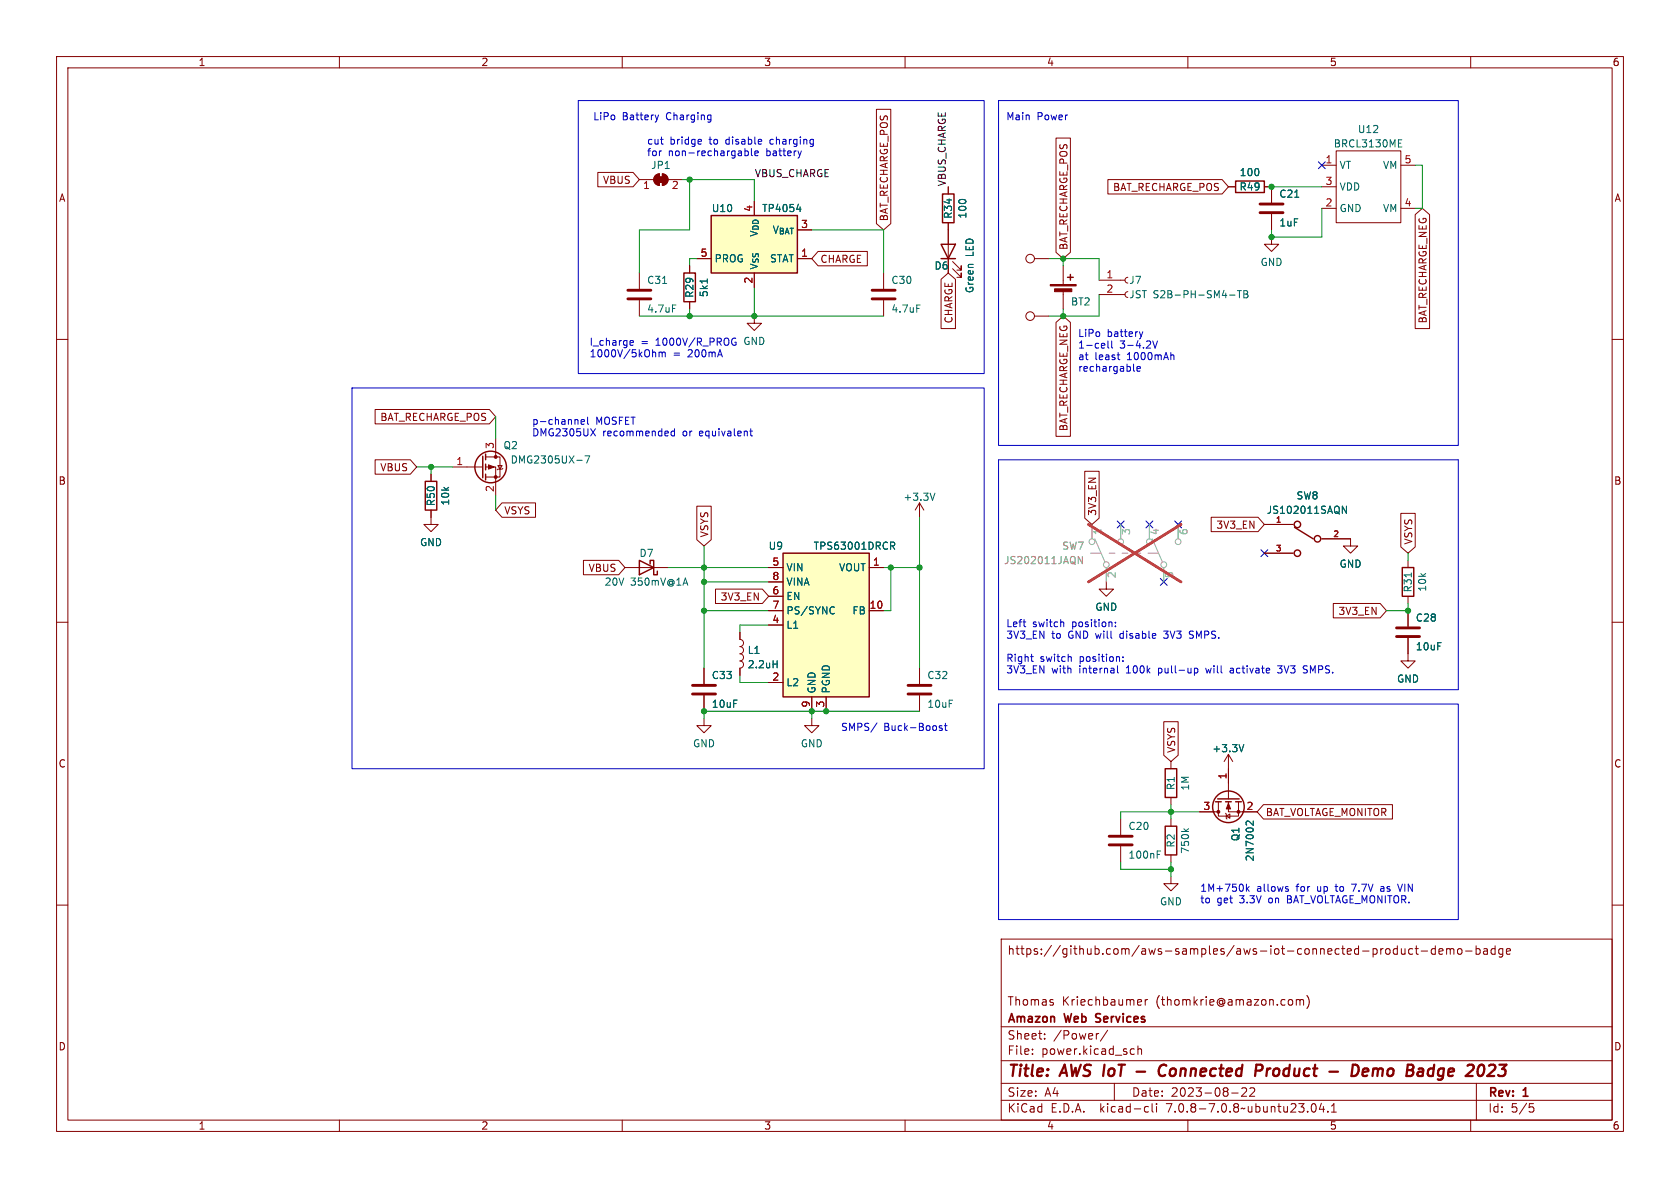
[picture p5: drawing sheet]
<svg xmlns="http://www.w3.org/2000/svg" width="297mm" height="210mm" viewBox="0 0 297 210" stroke-linecap="round" stroke-linejoin="round" font-family="sans-serif">
<g fill="none" stroke="#840000" stroke-width=".18">
<path d="M10 10h277v190h-277zM12 12h273v186h-273zM60 10v2M110 10v2M154.9 19.3h2.6v20.2l-1.3 1.1-1.3-1.1zM160 10v2M210 10v2M260 10v2M105.7 30.5h6.2l1.1 1.3-1.1 1.2h-6.2zM113 31.8h2.6M115.9 31l.7-.3v2.1a1.02 1.02 0 0 1-1-.7 1.02 1.02 0 0 1 .3-1.1zM117.1 30.7a1.02 1.02 0 0 1 1 1.1 1.02 1.02 0 0 1-1 1z"/>
<path d="M118.1 31.8h2.5M167.6 33v1.3M167.6 39.4v8.9M186.7 24.4h2.5v20.2l-1.2 1.1-1.3-1.1zM195.9 31.7h20.2l1.1 1.3-1.1 1.3h-20.2zM217.2 33h1.2M223.5 33h1.3v2.8M224.8 37.8v2.8M233.7 33h2.5M233.7 29.2h2.5M233.7 36.8h2.5M236.2 26.7h11.4v12.7h-11.4z"/>
<path d="M247.6 29.2h2.6M247.6 36.8h2.6M250.2 37.9l1.3-1.1 1.2 1.1v20.2h-2.5zM10 60h2M113 48.3v2.8M113 53.1v2.8M121.9 47v1.3M121.9 53.3v1.3M123.2 45.7h2.5M133.3 55.9v1.3h1.3l-1.3 1.2-1.2-1.2h1.2M133.3 48.3v2.5M141 45.7h2.5"/>
<path d="M144.6 44.4h8.7v2.6h-8.7l-1.1-1.3zM156.2 48.3v2.8M156.2 53.1v2.8M166.4 49.4l1.2-1.1 1.3 1.1v8.7h-2.5zM168.4 47.5l1.5 1.5v-.7v.7h-.7M168.4 46.2l1.5 1.6v-.8v.8h-.7M182.9 45.7h2.5M182.9 55.9h2.5M186.7 57l1.3-1.1 1.2 1.1v20.1h-2.5zM188 47v3.3M188 51.3v3.3M194.3 52.1h4.6"/>
<path d="M194.3 49.5h4.6M199.4 51.6l-.4 .1-.1 .4 .1 .3 .4 .2M199.4 49l-.4 .2-.1 .3 .1 .4 .4 .1M224.8 41.9v1.3h1.3l-1.3 1.3-1.3-1.3h1.3M285 60h2M66.3 72.4h20.2l1.1 1.3-1.1 1.2h-20.2zM87.6 77.5v3.3M66.3 81.3h6.2l1.2 1.3-1.2 1.2h-6.2zM76.2 90.2v2.5h1.3l-1.3 1.3-1.3-1.3h1.3M76.2 83.8v1.3M80 82.6h5.3M85.9 82.6h1.7v5"/>
<path d="M85.9 80.8h2.5v3.5h-2.5M88 82.3h.8l-.4 .6zM88.7 88.9h6v2.5h-6l-1.1-1.2zM88.9 82.8l-.1 .1h-.8l-.1 .2M103.1 99.1h6.3l1.1 1.2-1.1 1.3h-6.3zM123.2 89.5h2.5v5.9l-1.2 1.1-1.3-1.1zM162.6 88.9v2.5M162.6 88.9l-.8 1.3M162.6 88.9l.7 1.3M191.8 83.3h2.5v8.3l-1.3 1.1-1.2-1.1zM214.1 91.4h8.3l1.1 1.3-1.1 1.3h-8.3zM223.5 92.7h5.1"/>
<path d="M223.5 97.8h5.1M233.7 95.3h5.1v1.2h1.2l-1.2 1.3-1.3-1.3h1.3M247.6 90.7h2.6v6l-1.3 1.1-1.3-1.1zM248.9 99.1v1.2M10 110h2M110.5 100.3h7.6M124.5 118.1v2.8M126.5 104.1h8.3l1.1 1.3-1.1 1.3h-8.3zM130.8 111.8v1.2a.64 .64 0 0 1 .6 .7 .64 .64 0 0 1-.6 .6 .64 .64 0 0 1 .6 .6 .64 .64 0 0 1-.6 .7 .64 .64 0 0 1 .6 .6 .64 .64 0 0 1-.6 .6 .64 .64 0 0 1 .6 .7 .64 .64 0 0 1-.6 .6v1.3M135.9 100.3h2.5M135.9 108h2.5M135.9 110.5h2.5"/>
<path d="M135.9 105.4h2.5M135.9 102.9h2.5M153.7 100.3h2.5M153.7 108h2.5M162.6 118.1v2.8M195.6 102.9v1.2h1.2l-1.2 1.3-1.3-1.3h1.3M235.7 106.7h8.3l1.1 1.3-1.1 1.2h-8.3zM248.9 112.8v4h1.3l-1.3 1.3-1.3-1.3h1.3M248.9 105.4v1.3M248.9 108v2.7M285 110h2M124.5 127v1.3h1.2l-1.2 1.2-1.3-1.2h1.3"/>
<path d="M124.5 122.9v2.8M135.9 120.7h2.5M143.5 127v1.3h1.3l-1.3 1.2-1.3-1.2h1.3M143.5 123.2v2.5M146 123.2v2.5M162.6 122.9v2.8M205.7 127.6h2.6v5.9l-1.3 1.1-1.3-1.1zM207 134.6v1.3M217.2 133.4l-.8 1.2M217.2 133.4v7.8M217.2 133.4l.7 1.2M10 160h2"/>
<path d="M198.1 144.8v2.8M198.1 149.6v2.8M207 154.9v1.3h1.3l-1.3 1.3-1.3-1.3h1.3M207 141v1.2M207 144.8v1.3M207 151.1v1.3M212.1 143.5h3.3M215.4 141.7v2.6h3.5v-2.6M216.7 143.8l.1 .1v.8l.1 .1M216.8 144.3l.6-.4v.8zM217.2 141.7v1.8h5M223.4 142.2h22.8v2.6h-22.8l-1.2-1.3z"/>
<path d="M285 160h2M177 166h108v32h-108zM186.2 177.3v.3M201.3 176.7l.4 .1 .1 .3-.7 .1M201.7 177.6l-.4 .1M202.5 176.7v1M202.9 176.7l-.3 .1-.1 .2M228.4 176.8l.1 .2v.4l-.1 .2M229.2 176.8l.4-.1 .2 .2M229.2 176.7v1M229.8 176.9l.2-.2 .4 .1 .1 .9M229.8 176.9v.8"/>
<path d="M231 176a1.72 1.72 0 0 1 0 2.3M245.5 167.7l.2 .3v.4l-.2 .3M247 167.8l-.4-.1-.3 .3v.4l.2 .2h.5M247 167.2v1.5M247.7 167.7l.1 .9 .4 .1 .2-.1M248.4 167.7v1M249.7 167.8l-.4-.1-.3 .3v.4l.2 .2h.5M250.2 167.7h.5M250.4 167.2v1.3l.3 .2M251.2 168.1h1.2M253.7 167.8l-.4-.1-.3 .3v.4l.2 .2h.5M253.7 167.2v1.5"/>
<path d="M254.4 168.2l.7-.1-.1-.3-.4-.1-.2 .2 .1 .7h.5M255.7 167.8l.5-.1 .2 .2M255.7 167.7v1M256.4 167.9l.2-.2 .4 .1v.9M256.4 167.9v.8M257.8 167.8l.4-.1 .3 .3v.4l-.3 .3-.4-.1-.1-.2v-.4zM259.1 168.1h1.1M261 167.8l.4-.1 .3 .3v.4l-.2 .2h-.5M261 167.2v1.5M262.3 167.8h.6l.1 .9M263 168.1h-.5a.29 .29 0 0 0-.3 .3 .29 .29 0 0 0 .3 .3l.5-.1M264.3 167.8l-.4-.1-.3 .3v.4l.1 .2h.6"/>
<path d="M264.3 167.2v1.5M265.7 167.8l-.5-.1-.2 .3v.4l.1 .2h.6M265.7 167.7v1.2l-.3 .3-.4-.1M266.3 168.2l.7-.1v-.3l-.5-.1-.2 .2 .1 .7h.6M60 198v2M110 198v2M160 198v2M177 194.5h108M177 191.5h108M177 187.5h108M177 181.5h108M182.5 186.3v.1"/>
<path d="M182.5 185.5v.1M184.7 183.6v.1M184.7 182.8v.1M194.2 182.7l-.2 .1M195.8 182.1l-1.3 2M197 191.5v3M200.1 185.4l.4 .1M200.5 186.3l-.4 .1M201.2 185.5l.2-.1 .3 .1 .1 .9M201.2 184.9v1.5M202.6 195.6l.4 .1M203 196.5l-.4 .1"/>
<path d="M203.7 195.1v1.3l.2 .2M204.5 195.1v.1M204.5 195.6v1M210 198v2M217.7 193.2h1.2M219.5 192.4l.6-.1 .2 .1 .1 .3-.9 1.1h.9M221 192.4l.5-.1 .2 .1 .1 .3-.9 1.1h.9M232 195.2l.2-.1a.81 .81 0 0 1 .6 .6 .81 .81 0 0 1-.3 .8l-.2 .1a.81 .81 0 0 1-.6-.6 .81 .81 0 0 1 .3-.8zM233.6 195l-.4 1.1h1M234 195.6v1M234.7 196.5v.1M235.4 196.6h.8"/>
<path d="M235.4 195.5l.4-.4v1.5M260 198v2M261 191.5v6.5M270.4 195.1h.7M270.5 195.7h.4l.3 .3-.2 .5-.5 .1"/>
<circle cx="182.1" cy="55.9" r=".76"/>
<circle cx="182.1" cy="45.7" r=".76"/>
</g>
<g fill="none" stroke="#840000" stroke-width=".4">
<path d="M200.9 189.4h1.5M206.2 188.4a.88 .88 0 0 0-1 0 .88 .88 0 0 0-.4 1 .69 .69 0 0 0 .4 .7 .69 .69 0 0 0 .8-.1M222.9 188.2l.2 .1a.58 .58 0 0 1-.3 1M224 188.9l-.1 1.3M224.4 188.9l-.4 .4M240.2 189.1a.72 .72 0 0 0-.6-.9h-.4l-.3 2M240.9 190.1l.2 .1 .6-.1M241 189.2l.3-.3h.4l.2 .3v.2l-1 .1M242.8 188.9l-.2 1.3M243.1 188.9l-.3 .2M252.6 190.1l.1 .1 .6-.1M253.5 189a.66 .66 0 0 0-.9 .1"/>
<path d="M253.6 188.2l-.3 2M263.6 188.2h.4a.45 .45 0 0 1 .3 .6l-.1 .3-1.3 1.1h1.3M264.8 190l.1 .1"/>
</g>
<path d="M193.8 179.3v.5M193.7 180.6l.2 .1" fill="none" stroke="#840000" stroke-width=".3"/>
<g fill="none" stroke="#840000" stroke-width=".51">
<path d="M222.8 36.1h4M222.8 37.6h4M111 51.3h4.1M111 52.8h4.1M154.2 51.3h4M154.2 52.8h4M246.9 111h4.1M246.9 112.5h4.1M122.4 121.2h4.1M122.4 122.7h4.1M160.5 121.2h4.1M160.5 122.7h4.1"/>
<path d="M196.1 147.8h4.1M196.1 149.4h4.1"/>
</g>
<g fill="none" stroke="#840000" stroke-width=".25">
<path d="M125.7 38.1h15.3v10.2h-15.3zM166.6 34.3h2.1v5.1h-2.1zM218.4 32h5.1v2h-5.1zM120.9 48.3h2v5h-2zM166.4 43.2h2.5l-1.3 2.5zM166.4 45.7h2.5M188.7 49h1M189.2 48.5v1M75.2 85.1h2v5.1h-2zM85.3 80.6v3.9M85.9 80.3v1M85.9 82v1.1"/>
<path d="M85.9 83.8v1M113 99.1l2.6 1.2-2.6 1.3zM114.9 99.7v-.6h.7v2.5h.6v-.6M138.4 97.8h15.3v25.4h-15.3zM228.9 93.2l3.3 2.1M247.9 100.3h2v5.1h-2zM206 135.9h2v5.1h-2zM206 146.1h2v5h-2zM214.9 141.7h1M215.3 141.2h3.8M216.7 141.7h1M218.4 141.7h1.1"/>
<circle cx="86.7" cy="82.5" r="2.79"/>
<circle cx="229.4" cy="97.8" r=".57"/>
<circle cx="229.4" cy="92.7" r=".57"/>
<circle cx="232.9" cy="95.3" r=".57"/>
<circle cx="217.2" cy="142.6" r="2.79"/>
</g>
<g fill="#840000" stroke="#840000" stroke-width=".18">
<path d="M86.4 82.2l1 .4-1 .3z"/>
<path d="M185.7 50.3h4.5v.2h-4.5z"/>
<path d="M186.4 51.1h3.1v.5h-3.1z"/>
<path d="M116.3 31.2h1v1.1h-1z"/>
<path d="M115.9 31l.7-.3v2.1a1.02 1.02 0 0 1-1-.7 1.02 1.02 0 0 1 .3-1.1z"/>
<path d="M117.1 30.7a1.02 1.02 0 0 1 1 1.1 1.02 1.02 0 0 1-1 1z"/>
<path d="M217.2 142l.4 1h-.8z"/>
<circle cx="87.6" cy="84.3" r=".25"/>
<circle cx="87.6" cy="80.8" r=".25"/>
<circle cx="218.9" cy="143.5" r=".25"/>
<circle cx="215.4" cy="143.5" r=".25"/>
</g>
<g fill="none" stroke="#006464" stroke-width=".18">
<path d="M140.8 37h.8M141.4 36.6v.8M228.9 34.9h.7M247.2 25.3h.4M247.2 26h.6M247.2 24.7h.6M117.1 50.1h.8M118.9 53.9h.6M125 49.3v.7M162.1 53.9h.6M217.4 52.2h.9M218.8 51.4h.7"/>
<path d="M219.1 51.4v1.2M219.9 51.4h.4l.3 .2-.3 .4 .3 .1v.3l-.2 .2h-.5zM219.9 52h.4M102 81.4h.9M103.4 80.6h.9l-.6 1.3M157.4 95.8h.5l.3 .3-.1 .3-.7 .1M157.8 96.5l.4 .6M165.3 87.2l-.4 1.2M238 89.5v1.2l-.7-1.2v1.2M136.7 117.4h.7M137.4 116.8v1.3M147.1 107.3l.4 .1"/>
<path d="M147.5 108.4l-.4 .1M249.5 101.3v.7M219.9 131.6l-.4 1.3M204.6 151h.4M204.6 150.4h.6M209.3 146.5l.5 .5M210.1 146.5l-.5 .4M221.6 145.1v.8l-.9-.8-.3 .2-.1 .4"/>
</g>
<g fill="none" stroke="#9c9b98" stroke-width=".18">
<path d="M192.8 97.8h1.8M193 92.7v2.6M193.5 95.3l1.8 4M196.1 97.8h1M198.1 92.7v2.6M198.4 97.8h1M200.7 97.8h1M202.9 97.8h1.8M203.2 92.7v2.6M203.7 95.3l1.8 4M208.3 92.7v2.6M195.6 100.3v2.6"/>
<path d="M205.7 100.3v2.6"/>
<circle cx="193" cy="95.8" r=".51"/>
<circle cx="195.6" cy="99.8" r=".51"/>
<circle cx="198.1" cy="95.8" r=".51"/>
<circle cx="203.2" cy="95.8" r=".51"/>
<circle cx="205.7" cy="99.8" r=".51"/>
<circle cx="208.3" cy="95.8" r=".51"/>
</g>
<path d="M191.4 98.4v1.2l-.8-1.2v1.2" fill="none" stroke="#939391" stroke-width=".18"/>
<path d="M192.4 92.7l16.4 10.2M208.8 92.7l-16.4 10.2" fill="none" stroke="#eb3a3d" stroke-width=".46"/>
<g fill="#ffffc2" stroke="#ffffc2" stroke-width=".18">
<path d="M138.4 97.8h15.3v25.4h-15.3z"/>
<path d="M125.7 38.1h15.3v10.2h-15.3z"/>
</g>
<g fill="none" stroke="#0000c2" stroke-width=".18">
<path d="M102.2 17.8h71.8v48.2h-71.8zM176.5 17.8h81.3v60.9h-81.3zM116.4 20.3l-.3 .9M116.8 24.6h.4M117.1 25.5h.1M123.8 24.6l.2 .3-.6 .2M124 25.4l-.2 .1M125.6 20.3l.1 .1M125.7 20.3v1.1l-.1 .1M125.7 21.1l-.1 .1M131.7 26.3v1.2M131.7 26.7h.4l.2 .2-.1 .6h-.5"/>
<path d="M132.8 26.3v1l.2 .2M133.4 27.1l.7-.1-.1-.3h-.4l-.2 .2 .1 .6h.5M141.7 26.7l-.3 .8M129.6 59.8h.5M202 58.6l-.3 .9M62.2 68.6h111.8v67.3h-111.8zM102.7 74.6l.6-.1v-.3h-.4l-.2 .1 .1 .7h.5M103.9 73.7v1.1l.2 .2M104.4 75.8l.9 1.3M105.3 75.8l-.9 1.3M111.6 60.2l.3 .1 .1 .2-.6 .1M111.9 61h-.3"/>
<path d="M116.5 62.2v.9M116.5 62.4l.4-.2 .2 .2M117.1 62.4l.1-.2 .3 .1 .1 .8M117.1 62.4v.7M119.2 75.8v1.3M119.2 76.3l-.3-.1-.3 .3 .2 .5h.4M129.9 60.5h.2v.4l-.2 .1h-.3M132.5 76.2h.5M132.7 75.8v1.1l.3 .2M195.1 60.7l.2 .3-.6 .1M195.3 61.5h-.2M195.9 60.3v1.1l.1 .1"/>
<path d="M196.5 60.3v1.1l.2 .1M197.5 62.7h.5M197.9 63.6h.1M200.4 64.4v1l.2 .2M201 65.2l.6-.1-.1-.3h-.3l-.2 .2 .1 .6h.4M203.8 60.3l.4 1.2 .4-1.2M207.4 62.7l.1 .2v.7M176.5 81.3h81.3v40.6h-81.3zM180.9 109.9h.4M181.2 110.8h.1M182.2 116.1h.5M182.4 116.9h.3"/>
<path d="M187.9 109.9l.2 .2v.7M189.2 116.1l.2 .2v.6M197.2 110.7v.1M197.2 110v.1M197.6 117.7v1.1l.1 .2M198.5 116.8v.1M198.5 116.1v.2M205.7 111.6h.8M205.7 112.7l.2 .1M210.3 112.8h.4M210.8 111.6h-.3l-.2 .2 .1 .3 .3 .1M211.2 118.1v1.3"/>
<path d="M211.2 118.2l.3-.1 .3 .3-.2 .5h-.4M213.2 118.1l.2 .9M217.9 118.1l-.4 .1M217.9 118.5h-.3l-.1 .2v.2l.4 .1M225.9 118.8l.1 .2 .5-.1M225.9 117.7h.7l-.4 .5h.3M230.6 118.3l.4 .1 .1 .3-.2 .3h-.3M230.6 117.7l.5 .1M155 127.8l-1 1.6M166.5 128.3h-.3l-.2 .2 .1 .1 .4 .2v.3h-.5M167 128.3h.4M167.1 127.9v1l.3 .2"/>
<path d="M176.5 124.5h81.3v38.1h-81.3zM220.4 156.3v1.3M220.5 157.1l.3 .5M220.8 156.7l-.4 .5M227.6 157.1l.2 .2-.2 .3M227.6 156.7l.1 .1M238.9 156.3h.9M244.5 156.7l-.4 .1M244.5 157.1h-.3l-.1 .2v.2l.4 .1M247.1 156.3l.4 1.3 .4-1.3"/>
</g>
<g fill="none" stroke="#009600" stroke-width=".18">
<path d="M120.6 31.8h12.7v3.8M121.9 31.8v8.8h-8.9v7.7M224.8 33h8.9M233.7 36.8v5.1h-8.9v-1.3M250.2 29.2h1.3v7.6h-1.3M113 55.9h43.2M121.9 54.6v1.3M123.2 45.7h-1.3v1.3M133.3 50.8v5.1M143.5 40.6h12.7v7.7M185.4 45.7h8.9v3.8M188 45.7v1.3"/>
<path d="M188 54.6v1.3M194.3 52.1v3.8h-8.9M87.6 73.7v3.8M73.7 82.6h6.3M76.2 82.6v1.2M87.6 87.6v2.6M124.5 96.5v21.6M162.6 91.4v26.7M248.9 97.8v1.3M118.1 100.3h17.8M124.5 108h11.4M124.5 102.9h11.4"/>
<path d="M130.8 119.4v1.3h5.1M135.9 110.5h-5.1v1.3M156.2 100.3h6.4M157.5 100.3v7.7h-1.3M248.9 106.7v1.3h-3.8M143.5 125.7v1.3M162.6 125.7h-38.1v1.3M198.1 152.4v1.3h8.9M207 142.2v2.6M207 152.4v2.5M212.1 143.5h-14v1.3"/>
</g>
<path d="M233.1 28.6l1.2 1.2M234.3 28.6l-1.2 1.2M197.5 92.1l1.2 1.2M198.7 92.1l-1.2 1.2M202.6 92.1l1.2 1.2M203.8 92.1l-1.2 1.2M207.7 92.1l1.2 1.2M208.9 92.1l-1.2 1.2M222.9 97.2l1.2 1.2M224.1 97.2l-1.2 1.2M205.1 102.3l1.2 1.2M206.3 102.3l-1.2 1.2" fill="none" stroke="#000084" stroke-width=".18"/>
<g fill="#009600" stroke="#009600" stroke-width=".18">
<circle cx="207" cy="153.7" r=".46"/>
<circle cx="207" cy="143.5" r=".46"/>
<circle cx="248.9" cy="108" r=".46"/>
<circle cx="124.5" cy="108" r=".46"/>
<circle cx="146" cy="125.7" r=".46"/>
<circle cx="124.5" cy="125.7" r=".46"/>
<circle cx="143.5" cy="125.7" r=".46"/>
<circle cx="157.5" cy="100.3" r=".46"/>
<circle cx="162.6" cy="100.3" r=".46"/>
<circle cx="121.9" cy="31.8" r=".46"/>
<circle cx="121.9" cy="55.9" r=".46"/>
<circle cx="133.3" cy="55.9" r=".46"/>
<circle cx="224.8" cy="41.9" r=".46"/>
<circle cx="224.8" cy="33" r=".46"/>
<circle cx="188" cy="55.9" r=".46"/>
<circle cx="188" cy="45.7" r=".46"/>
<circle cx="124.5" cy="100.3" r=".46"/>
<circle cx="124.5" cy="102.9" r=".46"/>
<circle cx="76.2" cy="82.6" r=".46"/>
</g>
<g font-size="2.8" fill="#840000">
<text x="178" y="190.9">Title:</text>
<text x="187.7" y="190.9">AWS IoT</text>
<text x="207.3" y="190.9">Connected</text>
<text x="225.1" y="190.9">Product</text>
<text x="239" y="190.9">-</text>
<text x="243.8" y="190.9">Demo</text>
<text x="254.3" y="190.9">Badge</text>
<text x="265.8" y="190.9">2023</text>
</g>
<g font-size="2.1" fill="#840000">
<text x="178" y="169">https://github.com/aws-samples/aws-iot-connected-product-demo-badge</text>
<text x="178" y="178">Thomas</text>
<text x="187.7" y="178">Kriechbaumer</text>
<text x="204.4" y="178">(thomkrie@amazon.com)</text>
<text x="178" y="184">Sheet:</text>
<text x="178" y="181.2">Amazon</text>
<text x="186.2" y="184">/Power/</text>
<text x="188.3" y="181.2">Web</text>
<text x="194.4" y="181.2">Services</text>
<text x="178" y="186.7">File:</text>
<text x="184.1" y="186.7">power.kicad_sch</text>
<text x="178" y="196.9">KiCad</text>
<text x="178" y="194.1">Size:</text>
<text x="184.7" y="194.1">A4</text>
<text x="185.7" y="196.9">E.D.A.</text>
<text x="194.6" y="196.9">kicad-cli</text>
<text x="200" y="194.1">Date:</text>
<text x="206.5" y="196.9">7.0.8-7.0.8~ubuntu23.04.1</text>
<text x="207" y="194.1">2023-08-22</text>
<text x="263" y="194.3">Rev:</text>
<text x="263" y="196.9">Id:</text>
<text x="267.1" y="196.9">5/5</text>
<text x="269.4" y="194.3">1</text>
</g>
<g font-size="1.8" fill="#840000">
<text x="35" y="11.9">1</text>
<text x="85" y="11.9">2</text>
<text x="135" y="11.9">3</text>
<text x="185" y="11.9">4</text>
<text x="235" y="11.9">5</text>
<text x="285" y="11.9">6</text>
<text x="10.3" y="35.9">A</text>
<text x="106.5" y="32.7">VBUS</text>
<text x="196.7" y="34">BAT_RECHARGE_POS</text>
<text x="285.3" y="35.9">A</text>
<text x="157.2" y="39.2" transform="rotate(-90 157.2 39.2)">BAT_RECHARGE_POS</text>
<text x="144.9" y="46.7">CHARGE</text>
<text x="188.9" y="44.3" transform="rotate(-90 188.9 44.3)">BAT_RECHARGE_POS</text>
<text x="168.6" y="57.3" transform="rotate(-90 168.6 57.3)">CHARGE</text>
<text x="252.4" y="57.3" transform="rotate(-90 252.4 57.3)">BAT_RECHARGE_NEG</text>
<text x="67.1" y="74.6">BAT_RECHARGE_POS</text>
<text x="188.9" y="76.3" transform="rotate(-90 188.9 76.3)">BAT_RECHARGE_NEG</text>
<text x="67.1" y="83.5">VBUS</text>
<text x="10.3" y="85.9">B</text>
<text x="285.3" y="85.9">B</text>
<text x="89.1" y="91.1">VSYS</text>
<text x="125.4" y="95.1" transform="rotate(-90 125.4 95.1)">VSYS</text>
<text x="194" y="91.3" transform="rotate(-90 194 91.3)">3V3_EN</text>
<text x="214.9" y="93.7">3V3_EN</text>
<text x="104" y="101.3">VBUS</text>
<text x="249.9" y="96.4" transform="rotate(-90 249.9 96.4)">VSYS</text>
<text x="127.3" y="106.4">3V3_EN</text>
<text x="236.5" y="108.9">3V3_EN</text>
<text x="10.3" y="135.9">C</text>
<text x="208" y="133.2" transform="rotate(-90 208 133.2)">VSYS</text>
<text x="285.3" y="135.9">C</text>
<text x="223.7" y="144.5">BAT_VOLTAGE_MONITOR</text>
<text x="10.3" y="185.9">D</text>
<text x="285.3" y="185.9">D</text>
<text x="35" y="199.9">1</text>
<text x="85" y="199.9">2</text>
<text x="135" y="199.9">3</text>
<text x="185" y="199.9">4</text>
<text x="235" y="199.9">5</text>
<text x="285" y="199.9">6</text>
</g>
<g font-size="1.8" fill="#0000c2">
<text x="104.8" y="21.3">LiPo</text>
<text x="110" y="21.3">Battery</text>
<text x="117.9" y="21.3">Charging</text>
<text x="177.8" y="21.3">Main</text>
<text x="183.3" y="21.3">Power</text>
<text x="114.3" y="25.6">cut</text>
<text x="114.3" y="27.7">for</text>
<text x="118.1" y="27.7">non-rechargable</text>
<text x="118.4" y="25.6">bridge</text>
<text x="125.5" y="25.6">to</text>
<text x="128.6" y="25.6">disable</text>
<text x="135.6" y="27.7">battery</text>
<text x="136.6" y="25.6">charging</text>
<text x="190.5" y="59.7">LiPo</text>
<text x="195.7" y="59.7">battery</text>
<text x="104.1" y="61.2">I_charge</text>
<text x="104.1" y="63.3">1000V/5kOhm</text>
<text x="113.3" y="61.2">=</text>
<text x="116" y="61.2">1000V/R_PROG</text>
<text x="119" y="63.3">=</text>
<text x="121.7" y="63.3">200mA</text>
<text x="190.5" y="61.7">1-cell</text>
<text x="190.5" y="63.7">at</text>
<text x="190.5" y="65.8">rechargable</text>
<text x="193.5" y="63.7">least</text>
<text x="198" y="61.7">3-4.2V</text>
<text x="199.4" y="63.7">1000mAh</text>
<text x="94" y="75.2">p-channel</text>
<text x="94" y="77.2">DMG2305UX</text>
<text x="105.3" y="75.2">MOSFET</text>
<text x="106.5" y="77.2">recommended</text>
<text x="120.8" y="77.2">or</text>
<text x="123.9" y="77.2">equivalent</text>
<text x="177.8" y="111">Left</text>
<text x="177.8" y="113">3V3_EN</text>
<text x="182.5" y="111">switch</text>
<text x="185.9" y="113">to</text>
<text x="189" y="113">GND will</text>
<text x="189.6" y="111">position:</text>
<text x="198.4" y="113">disable</text>
<text x="206.5" y="113">3V3</text>
<text x="211.1" y="113">SMPS.</text>
<text x="177.8" y="117.1">Right</text>
<text x="177.8" y="119.1">3V3_EN</text>
<text x="183.9" y="117.1">switch</text>
<text x="185.9" y="119.1">with</text>
<text x="190.9" y="119.1">internal</text>
<text x="191" y="117.1">position:</text>
<text x="199.4" y="119.1">100k</text>
<text x="205.2" y="119.1">pull-up</text>
<text x="213.9" y="119.1">will</text>
<text x="218.3" y="119.1">activate</text>
<text x="227" y="119.1">3V3</text>
<text x="231.7" y="119.1">SMPS.</text>
<text x="148.6" y="129.3">SMPS/</text>
<text x="156.2" y="129.3">Buck-Boost</text>
<text x="212.1" y="157.7">1M+750k</text>
<text x="212.1" y="159.8">to</text>
<text x="215.1" y="159.8">get</text>
<text x="219.3" y="159.8">3.3V</text>
<text x="222.2" y="157.7">allows</text>
<text x="224.6" y="159.8">on</text>
<text x="228" y="159.8">BAT_VOLTAGE_MONITOR.</text>
<text x="229.3" y="157.7">for</text>
<text x="233.1" y="157.7">up</text>
<text x="236.6" y="157.7">to</text>
<text x="239.7" y="157.7">7.7V</text>
<text x="244.9" y="157.7">as</text>
<text x="248.3" y="157.7">VIN</text>
</g>
<g font-size="1.8" fill="#006464">
<text x="240" y="23.7">U12</text>
<text x="235.7" y="26.3">BRCL3130ME</text>
<text x="115" y="30.1">JP1</text>
<text x="219" y="33.9">R49</text>
<text x="219.1" y="31.3">100</text>
<text x="226.1" y="35.2">C21</text>
<text x="236.7" y="30.1">VT</text>
<text x="236.7" y="33.9">VDD</text>
<text x="244.4" y="30.1">VM</text>
<text x="125.7" y="37.7">U10</text>
<text x="134.6" y="37.7">TP4054</text>
<text x="136.5" y="41.5">V_{BAT}</text>
<text x="168.5" y="38.8" transform="rotate(-90 168.5 38.8)">R34</text>
<text x="171" y="38.7" transform="rotate(-90 171 38.7)">100</text>
<text x="226.1" y="40.2">1uF</text>
<text x="236.7" y="37.7">GND</text>
<text x="244.4" y="37.7">VM</text>
<text x="126.2" y="46.6">PROG</text>
<text x="134.2" y="47.8" transform="rotate(-90 134.2 47.8)">V_{SS}V_{DD}</text>
<text x="136" y="46.6">STAT</text>
<text x="165.1" y="47.9">D6</text>
<text x="172.3" y="45.4" transform="rotate(-90 172.3 45.4)">LED</text>
<text x="222.8" y="47.2">GND</text>
<text x="114.3" y="50.4">C31</text>
<text x="122.8" y="52.7" transform="rotate(-90 122.8 52.7)">R29</text>
<text x="125.3" y="52.6" transform="rotate(-90 125.3 52.6)">5k1</text>
<text x="157.5" y="50.4">C30</text>
<text x="172.3" y="51.9" transform="rotate(-90 172.3 51.9)">Green</text>
<text x="199.5" y="50.4">J7</text>
<text x="199.5" y="52.9">JST S2B-PH-SM4-TB</text>
<text x="114.3" y="55.5">4.7uF</text>
<text x="157.5" y="55.5">4.7uF</text>
<text x="189.2" y="54.2">BT2</text>
<text x="131.3" y="61.2">GND</text>
<text x="88.9" y="79.6">Q2</text>
<text x="90.2" y="82.1">DMG2305UX-7</text>
<text x="77.1" y="89.6" transform="rotate(-90 77.1 89.6)">R50</text>
<text x="79.6" y="89.5" transform="rotate(-90 79.6 89.5)">10k</text>
<text x="159.6" y="88.7">+3.3V</text>
<text x="229.1" y="88.5">SW8</text>
<text x="223.8" y="91">JS102011SAQN</text>
<text x="74.2" y="96.7">GND</text>
<text x="113" y="98.7">D7</text>
<text x="135.8" y="97.4">U9</text>
<text x="138.9" y="101.2">VIN</text>
<text x="143.7" y="97.4">TPS63001DRCR</text>
<text x="148.2" y="101.2">VOUT</text>
<text x="236.7" y="100.6">GND</text>
<text x="106.8" y="103.7">20V</text>
<text x="111.5" y="103.7">350mV@1A</text>
<text x="138.9" y="106.3">EN</text>
<text x="138.9" y="103.7">VINA</text>
<text x="249.8" y="104.8" transform="rotate(-90 249.8 104.8)">R31</text>
<text x="252.3" y="104.7" transform="rotate(-90 252.3 104.7)">10k</text>
<text x="138.9" y="111.4">L1</text>
<text x="138.9" y="108.8">PS/SYNC</text>
<text x="150.6" y="108.8">FB</text>
<text x="193.5" y="108.2">GND</text>
<text x="250.2" y="110.1">C28</text>
<text x="132.1" y="118.3">2.2uH</text>
<text x="132.1" y="115.8">L1</text>
<text x="250.2" y="115.2">10uF</text>
<text x="125.7" y="120.2">C33</text>
<text x="125.7" y="125.3">10uF</text>
<text x="138.9" y="121.5">L2</text>
<text x="144.4" y="122.7" transform="rotate(-90 144.4 122.7)">GND</text>
<text x="146.9" y="122.7" transform="rotate(-90 146.9 122.7)">PGND</text>
<text x="163.8" y="120.2">C32</text>
<text x="163.8" y="125.3">10uF</text>
<text x="246.9" y="120.9">GND</text>
<text x="122.4" y="132.3">GND</text>
<text x="141.5" y="132.3">GND</text>
<text x="214.2" y="133.2">+3.3V</text>
<text x="207.9" y="139.8" transform="rotate(-90 207.9 139.8)">R1</text>
<text x="210.4" y="139.9" transform="rotate(-90 210.4 139.9)">1M</text>
<text x="199.4" y="146.9">C20</text>
<text x="207.9" y="149.9" transform="rotate(-90 207.9 149.9)">R2</text>
<text x="219.3" y="148.8" transform="rotate(-90 219.3 148.8)">Q1</text>
<text x="199.4" y="152">100nF</text>
<text x="210.4" y="151" transform="rotate(-90 210.4 151)">750k</text>
<text x="221.8" y="152.4" transform="rotate(-90 221.8 152.4)">2N7002</text>
<text x="205" y="160.2">GND</text>
</g>
<g font-size="1.8" fill="#a90000">
<text x="234.2" y="29">1</text>
<text x="248.2" y="29">5</text>
<text x="113.6" y="33.7">1</text>
<text x="118.7" y="33.7">2</text>
<text x="234.2" y="32.8">3</text>
<text x="133.1" y="37.5" transform="rotate(-90 133.1 37.5)">4</text>
<text x="141.5" y="40.4">3</text>
<text x="234.2" y="36.6">2</text>
<text x="248.2" y="36.6">4</text>
<text x="123.8" y="45.5">5</text>
<text x="141.5" y="45.5">1</text>
<text x="133.1" y="50.2" transform="rotate(-90 133.1 50.2)">2</text>
<text x="195.5" y="49.3">1</text>
<text x="195.5" y="51.8">2</text>
<text x="80.6" y="82.3">1</text>
<text x="87.4" y="79.4" transform="rotate(-90 87.4 79.4)">3</text>
<text x="87.4" y="87.1" transform="rotate(-90 87.4 87.1)">2</text>
<text x="136.5" y="100.1">5</text>
<text x="154.2" y="100.1">1</text>
<text x="136.5" y="105.2">6</text>
<text x="136.5" y="107.7">7</text>
<text x="136.5" y="102.6">8</text>
<text x="153.6" y="107.7">10</text>
<text x="136.5" y="110.2">4</text>
<text x="136.5" y="120.4">2</text>
<text x="143.3" y="125.2" transform="rotate(-90 143.3 125.2)">9</text>
<text x="145.8" y="125.2" transform="rotate(-90 145.8 125.2)">3</text>
<text x="216.9" y="137.9" transform="rotate(-90 216.9 137.9)">1</text>
<text x="212.7" y="143.3">3</text>
<text x="220.3" y="143.3">2</text>
</g>
<g font-size="1.8" fill="#0f0f0f">
<text x="133.3" y="31.4">VBUS_CHARGE</text>
<text x="167.3" y="33" transform="rotate(-90 167.3 33)">VBUS_CHARGE</text>
</g>
<g font-size="1.8" fill="#a5a4a2">
<text x="195" y="94.7" transform="rotate(-90 195 94.7)">1</text>
<text x="200.1" y="94.7" transform="rotate(-90 200.1 94.7)">3</text>
<text x="205.2" y="94.7" transform="rotate(-90 205.2 94.7)">4</text>
<text x="210.3" y="94.7" transform="rotate(-90 210.3 94.7)">6</text>
<text x="197.6" y="102.3" transform="rotate(-90 197.6 102.3)">2</text>
<text x="207.7" y="102.3" transform="rotate(-90 207.7 102.3)">5</text>
</g>
<g font-size="1.8" fill="#939391">
<text x="177.4" y="99.9">JS202011JAQN</text>
<text x="187.7" y="97.4">SW7</text>
</g>
<g font-size="1.4" fill="#a90000">
<text x="225.4" y="92.5">1</text>
<text x="235.6" y="95">2</text>
<text x="225.4" y="97.5">3</text>
</g>
</svg>
